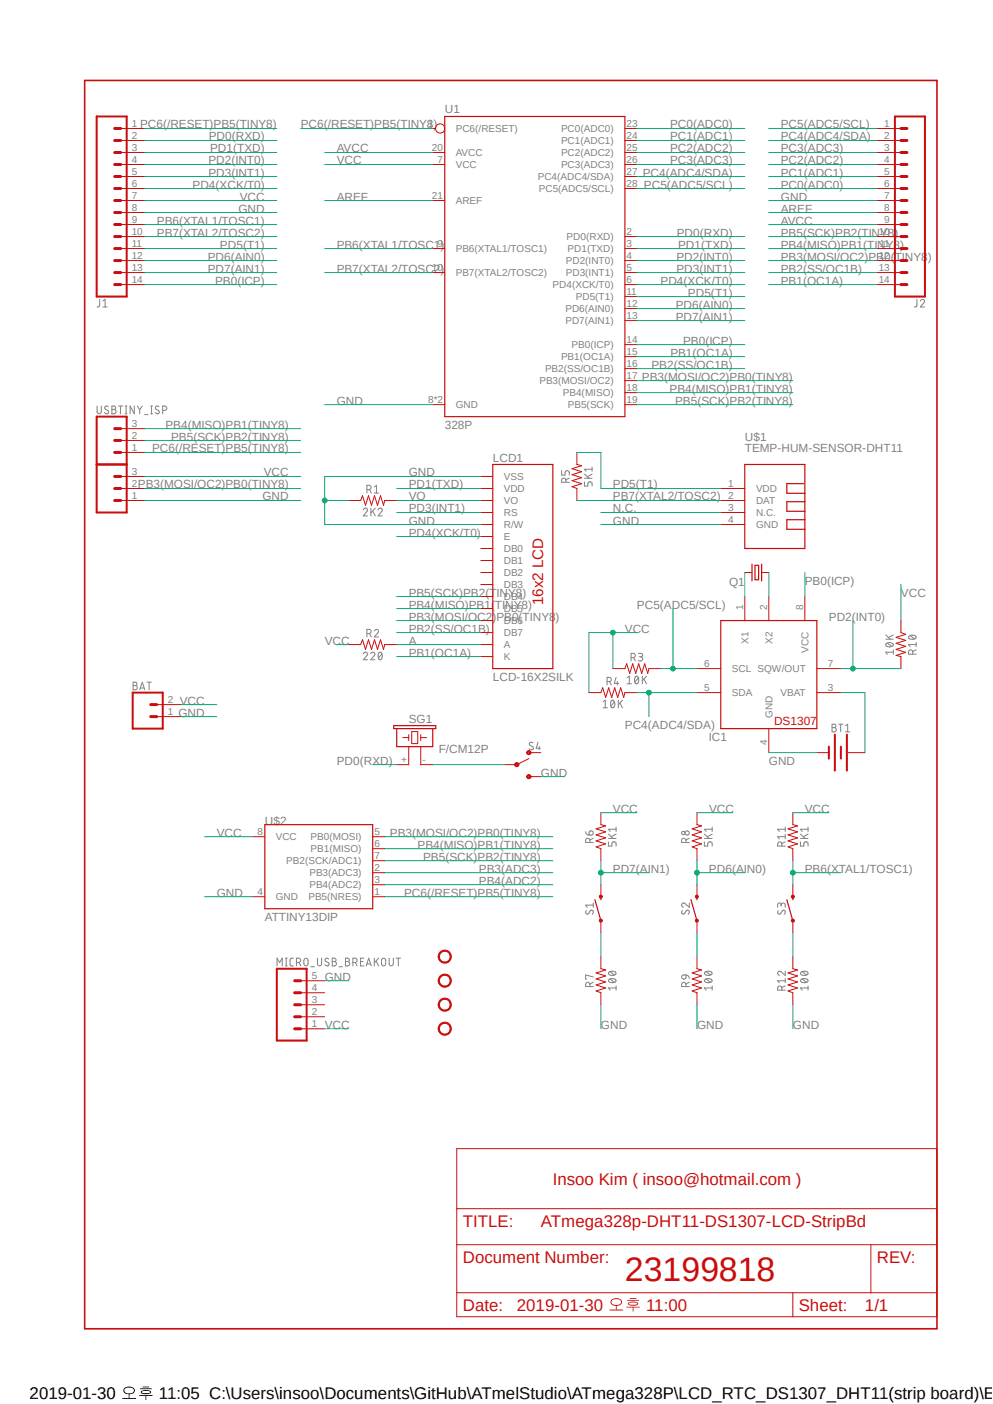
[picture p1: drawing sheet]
<svg xmlns="http://www.w3.org/2000/svg" width="210mm" height="297mm" viewBox="0 0 210 297" stroke-linecap="round" stroke-linejoin="round" font-family="sans-serif">
<path d="M26.2 293.7a.85 .85 0 0 0 .1 1 .85 .85 0 0 0 1 .2 .82 .82 0 0 0 1-.3 .82 .82 0 0 0-.1-1l-.9-.3-.6 .1zM26.4 293.8a1.44 1.44 0 0 1 1.9 .2 .86 .86 0 0 1-1.3 .8l-.6-.3-.1-.3zM25.9 295.8l.1 .2 2.7-.1v-.2h-1.3l-.1-.8-.1 .8zM29.6 293.7l.1 .2 2.4-.1zM30.2 293.3v.2l1.4-.1zM29.9 294.3l-.1 .2a1.64 1.64 0 0 0 2.2 0 1.65 1.65 0 0 0-2.1-.2zM30 294.4l.2-.1a1.9 1.9 0 0 1 1.5 .2l-.3 .2h-1l-.4-.1zM29.4 295.2l.1 .1h1.3v.9h.1v-.9l1.4-.1z" fill="#000"/>
<path d="M17.4 16.7l181.1 264.9M198.5 16.7l-181.1 264.9" fill="none" stroke="#fff" stroke-width=".21"/>
<g fill="none" stroke="#808080" stroke-width=".21">
<path d="M21.1 63.3v1.3a.43 .43 0 0 1-.6 .3M21.8 64.9h.9M21.8 63.7l.4-.4v1.6M193.9 63.3v1.3a.4 .4 0 0 1-.5 .3M194.6 63.7a.44 .44 0 0 1 .7-.4 .44 .44 0 0 1 .1 .8l-.8 .8h.9M20.5 85.9v1.2a.45 .45 0 0 0 .4 .4 .45 .45 0 0 0 .5-.2v-1.4M22.9 86.1l-.4-.2a.37 .37 0 0 0-.3 .3 .37 .37 0 0 0 .1 .4l.5 .3a.37 .37 0 0 1 .2 .4 .37 .37 0 0 1-.4 .2l-.5-.2M23.7 85.9h.4a.36 .36 0 0 1 .4 .4 .36 .36 0 0 1-.4 .3 .47 .47 0 0 1 .5 .5 .47 .47 0 0 1-.5 .4h-.4zM23.7 86.6h.4M25.1 85.9h.9M25.5 85.9v1.6M26.5 87.5h.3"/>
<path d="M26.5 85.9h.3M26.7 85.9v1.6M28.4 85.9v1.6l-.9-1.6v1.6M29 85.9l.5 .8M29.5 86.7v.8M30.1 85.9l-.6 .8M30.6 87.7h.7M31.9 87.5h.4M31.9 85.9h.4M32 85.9v1.6M33.6 86.1a.41 .41 0 0 0-.5-.2 .41 .41 0 0 0-.2 .5l.6 .5a.37 .37 0 0 1 .2 .4 .37 .37 0 0 1-.3 .2l-.6-.2M34.4 86.8h.4a.47 .47 0 0 0 .5-.4 .47 .47 0 0 0-.5-.5h-.4v1.6"/>
<path d="M118.8 99.6v.9h.7v-.7l.3-.2 .6 .2v.7M125.2 98.8v.9M125.2 99.3h-1.6l.4 .4M76.8 107.9a.44 .44 0 0 1 .7-.4 .44 .44 0 0 1 .1 .7l-.8 .9h.9M77.6 103.6h.5a.47 .47 0 0 0 .4-.5 .47 .47 0 0 0-.4-.4h-.5v1.6M78.1 103.6l.4 .7M78.4 107.5v1.6M78.8 108.1l.6 1M79.2 103l.4-.3v1.6M79.2 104.3h.9M79.4 107.5l-1 1M80 107.9a.44 .44 0 0 1 .6-.4 .44 .44 0 0 1 .1 .7l-.7 .9h.9"/>
<path d="M119.7 102v-.4a.46 .46 0 0 0-.4-.4 .46 .46 0 0 0-.5 .1v.7h1.6M120.4 101.1l-.7 .4M123.6 101.9v.9h.7l.1-.7 .3-.2a.4 .4 0 0 1 .5 .4v.5M123.6 101.2h1.6M123.6 100.3l1 .9M125.2 100.3l-1 .5M76.8 138.3a.44 .44 0 0 1 .7-.3 .44 .44 0 0 1 .1 .7l-.8 .9h.9M77.6 134h.5a.45 .45 0 0 0 .4-.3 .45 .45 0 0 0-.2-.5l-.7-.1v1.6M78.1 134l.4 .7M78.4 138.3a.44 .44 0 0 1 .6-.3 .44 .44 0 0 1 .2 .7l-.8 .9h.9M79.2 133.5a.45 .45 0 0 1 .6-.4 .45 .45 0 0 1 .1 .8l-.7 .8h.9M80.2 138h.2a.93 .93 0 0 1 0 1.6 .98 .98 0 0 1-.2-1.6z"/>
<path d="M80.8 138.3l-.7 .9M133.5 139.1h.4a.45 .45 0 0 0 .5-.4 .45 .45 0 0 0-.5-.5h-.4v1.6M134 139.1l.4 .7M135 138.2l.9 .2v.4l-.7 .1M135.5 138.9a.45 .45 0 0 1 .4 .4 .45 .45 0 0 1-.2 .5h-.7M187.3 135.2h1.6M187.3 134.3l1 .9M187.4 136.2l.1-.1a.96 .96 0 0 1 1.4 .3 .93 .93 0 0 1-1.6 0zM187.7 136l.9 .8M188.9 138h-1.6l.4 .4M188.9 137.5v.9M188.9 134.3l-.9 .5"/>
<path d="M192.2 134.6l.8-.2a.58 .58 0 0 1 .7 .6l-.7 .3a.58 .58 0 0 1-.8-.7zM192.5 134.5l.9 .7M193 138.4v-.5a.45 .45 0 0 0-.3-.4 .45 .45 0 0 0-.5 .2v.7h1.6M193.8 137.5l-.8 .3M193.8 136.4h-1.6l.3 .4M193.8 135.9v.9M28.2 144.3l.6 .1a.37 .37 0 0 1 .1 .4 .37 .37 0 0 1-.3 .2 .45 .45 0 0 1 .4 .5 .45 .45 0 0 1-.4 .4h-.4zM28.2 145h.4M29.5 145.9l.6-1.6 .5 1.6M29.7 145.5h.8M31.1 144.3h.9M31.5 144.3v1.6"/>
<path d="M112.7 157.1h-.2a.37 .37 0 0 0-.5 .1 .37 .37 0 0 0 .1 .5l.7 .4v.4a.6 .6 0 0 1-.9-.1M113.8 157l-.4 1.3h.9M114 157.9v.7M127.6 148.5l.4-.4v1.6M127.6 149.7h.9M128.4 144.2h.4a.45 .45 0 0 0 .5-.5 .45 .45 0 0 0-.5-.4h-.4v1.6M128.9 144.2l.4 .7M129.4 148.2l.2-.1a.93 .93 0 0 1 0 1.6 1.02 1.02 0 0 1-.2-1.5zM129.9 148.5l-.7 .9M130.3 143.3l-.4 1.3h1M130.6 144.2v.7M130.8 148.1v1.6"/>
<path d="M131.1 148.8l.6 .9M131.7 148.1l-.9 1M132.6 143.4l.5-.4v1.7M132.6 144.7h1M134.5 143.1l.2-.1a.98 .98 0 0 1 0 1.7 1.02 1.02 0 0 1-.2-1.6zM135 143.4l-.7 .9M135.8 143v1.7M136.2 143.7l.5 1M136.7 143l-.9 1M176 153.2h.6a.37 .37 0 0 1 .2 .4 .37 .37 0 0 1-.4 .3l.3 .1a.46 .46 0 0 1 .2 .5 .46 .46 0 0 1-.5 .3h-.4zM176 153.9h.4M177.4 153.2h.9"/>
<path d="M177.8 153.2v1.6M178.8 154.8h.9M178.8 153.5l.5-.3v1.6M123.9 175.9a.72 .72 0 0 0 .7 .8M124.8 178.2l-.1-.7a.43 .43 0 0 0-.5-.2 .43 .43 0 0 0-.3 .5v.4h1.6M124.8 175.8a.46 .46 0 0 1 .7 .3 .46 .46 0 0 1-.5 .6h-.4v-.6zM125.5 177.3l-.7 .4M128.7 178.1v.9h.7v-.5a.45 .45 0 0 1 .5-.4 .45 .45 0 0 1 .4 .4v.5M128.7 177.4h1.6M128.7 176.4l1 1M130.3 175v.9M130.3 176.4l-1 .6"/>
<path d="M130.3 175.4h-1.6l.3 .5M145.1 178.2v-.4a.47 .47 0 0 0-.5-.5 .47 .47 0 0 0-.5 .5v.4h1.7M145.8 177.3l-.7 .4M149 178.1v.9h.7v-.5a.47 .47 0 0 1 .5-.4 .47 .47 0 0 1 .4 .4v.5M149 177.4h1.6M149 176.4l1 1M150.6 175.4h-1.6l.4 .5M150.6 175v.9M150.6 176.4l-1 .6M165.4 179v-.4a.45 .45 0 0 0-.3-.5 .45 .45 0 0 0-.4 0l-.2 .9h1.6M166.1 175.4h-1.6l.3 .5M166.1 175v.9"/>
<path d="M166.1 176.5v1M166.1 178.1l-.7 .3M166.1 177h-1.6l.3 .5M169.3 178.1v.9h.7v-.5a.45 .45 0 0 1 .5-.4 .45 .45 0 0 1 .4 .4v.5M169.3 177.4h1.6M169.3 176.4l1 1M170.9 175.4h-1.6l.4 .5M170.9 175v.9M170.9 176.4l-1 .6M124 192.6l-.1 .2a.39 .39 0 0 0 .1 .5 .39 .39 0 0 0 .5-.1l.3-.5a.37 .37 0 0 1 .4-.2 .37 .37 0 0 1 .3 .4l-.2 .5M125.5 191.5h-1.6l.3 .4M125.5 191v.9"/>
<path d="M144.3 192.6l-.2 .4a.37 .37 0 0 0 .3 .4 .37 .37 0 0 0 .4-.2l.3-.5a.37 .37 0 0 1 .4-.2 .37 .37 0 0 1 .3 .4l-.3 .5M145.8 191v.9l-.9-.8a.45 .45 0 0 0-.7 .2 .45 .45 0 0 0 .3 .6M164.6 192.6l-.1 .6a.38 .38 0 0 0 .6 0l.3-.5a.34 .34 0 0 1 .4-.2 .34 .34 0 0 1 .3 .4l-.2 .5M165.2 191.5a.45 .45 0 0 1 .3-.5 .45 .45 0 0 1 .5 .3l.1 .6M165.2 191.7l-.1-.5a.37 .37 0 0 0-.4-.2 .37 .37 0 0 0-.2 .4v.5M58.6 204.3v-1.6l.5 .9 .6-.9v1.6M60.4 204.3h.3M60.4 202.7h.3M60.5 202.7v1.6M62.1 202.7l-.6 .1-.2 .3 .1 1.1 .7 .1M62.7 203.6h.5a.47 .47 0 0 0 .4-.4 .47 .47 0 0 0-.4-.5h-.5v1.6M63.2 203.6l.4 .7"/>
<path d="M64.5 202.8a.44 .44 0 0 1 .7 .4v.7a.44 .44 0 0 1-.7 .4l-.2-.4v-.7zM65.7 204.5h.8M67.1 202.7v1.2a.45 .45 0 0 0 .4 .4 .45 .45 0 0 0 .5-.2v-1.4M69.5 202.9l-.2-.2a.37 .37 0 0 0-.5 .2 .37 .37 0 0 0 .1 .5l.5 .3a.37 .37 0 0 1 .2 .4 .37 .37 0 0 1-.4 .2l-.5-.2M70.3 202.7h.4a.36 .36 0 0 1 .4 .4 .36 .36 0 0 1-.4 .3 .47 .47 0 0 1 .5 .5 .47 .47 0 0 1-.5 .4h-.4zM70.3 203.4h.4M71.7 204.5h.7M73.1 202.7h.4a.38 .38 0 0 1 .4 .5l-.4 .2a.47 .47 0 0 1 .5 .5 .47 .47 0 0 1-.5 .4h-.4zM73.1 203.4h.4M74.6 203.6h.5a.47 .47 0 0 0 .4-.4 .47 .47 0 0 0-.4-.5h-.5v1.6M75.2 203.6l.3 .7M76.2 203.4h.6"/>
<path d="M77 202.7h-.8v1.6h.8M77.5 204.3l.5-1.6 .5 1.6M77.6 203.9h.8M79.2 202.7v1.6M79.5 203.3l.6 1M80.1 202.7l-.9 1M80.7 202.9l.2-.1a.44 .44 0 0 1 .7 .4v.7a.45 .45 0 0 1-.4 .4 .45 .45 0 0 1-.5-.2zM82.3 202.7v1.2a.45 .45 0 0 0 .3 .4 .45 .45 0 0 0 .5-.2l.1-1.4M83.8 202.7h.9M84.2 202.7v1.6M124.8 208.7v-.5a.45 .45 0 0 0-.4-.4 .45 .45 0 0 0-.5 .2v.7h1.6M125.5 206.7l-1.6-.5v.9h.1"/>
<path d="M125.5 207.8l-.7 .4M128.7 207.3l.8-.3a.65 .65 0 0 1 .8 .5 .98 .98 0 0 1-1.6 0zM128.7 205.7l.8-.3a.65 .65 0 0 1 .8 .5 .98 .98 0 0 1-1.6 0zM129 207.1l.9 .7M129 205.5l.9 .7M130.3 208.6v.9M130.3 209h-1.6l.3 .5M144.2 206.5l.2-.2 .7-.1v.6a.46 .46 0 0 1-.6 .3 .46 .46 0 0 1-.3-.6zM145.1 208.7v-.5a.47 .47 0 0 0-.5-.4 .47 .47 0 0 0-.5 .4v.5h1.7M145.1 206.2a.72 .72 0 0 1 .7 .8M145.8 207.8l-.7 .4M149.1 207.3l.7-.3a.74 .74 0 0 1 .8 .5 1.02 1.02 0 0 1-1.6 0z"/>
<path d="M149.1 205.7l.7-.3a.74 .74 0 0 1 .8 .5 1.02 1.02 0 0 1-1.6 0zM149.4 207.1l.8 .7M149.4 205.5l.8 .7M150.6 209h-1.6l.4 .5M150.6 208.6v.9M165.4 209.5l-.1-.7a.46 .46 0 0 0-.5-.2 .46 .46 0 0 0-.3 .4v.5h1.6M166.1 205.4v.9l-.9-.7a.44 .44 0 0 0-.7 .1 .44 .44 0 0 0 .3 .6M166.1 207v.9M166.1 208.6l-.7 .3M166.1 207.5h-1.6l.3 .4M169.4 207.3l.7-.3a.58 .58 0 0 1 .8 .6l-.8 .3a.67 .67 0 0 1-.8-.4zM169.4 205.7l.7-.3a.58 .58 0 0 1 .8 .7l-.8 .2a.67 .67 0 0 1-.8-.4z"/>
<path d="M169.7 207.1l.9 .7M169.7 205.5l.9 .7M170.9 209h-1.6l.4 .5M170.9 208.6v.9"/>
<circle cx="144.5" cy="176.2" r=".37"/>
<circle cx="145.3" cy="176.2" r=".45"/>
</g>
<path d="M94.1 24.6h38.1v63.5h-38.1zM104.2 98.3h12.7v43.1h-12.7zM157.5 98.3h12.7v17.7h-12.7zM159 119.3v3.6M159.7 119.6h.7v3h-.7zM161.1 119.3v3.6M170 102.3h-3.6v2.1h3.8M170.2 106.1h-3.8v2.1h3.8M170.2 109.9h-3.8v2.1h3.8M152.4 131.3h20.4v22.8h-20.4zM125.8 190.3l1.3 4.5M127.1 189.7v.6" fill="none" stroke="#c90d0c" stroke-width=".25"/>
<g fill="none" stroke="#c90d0c" stroke-width=".21">
<path d="M25.5 34.8h5.1M25.5 32.3h5.1M25.5 39.9h5.1M25.5 37.3h5.1M25.5 29.7h5.1M25.5 27.2h5.1M91.5 34.8h2.6M91.5 32.3h2.6M91.5 27.2h.6M132.2 34.8h2.5M132.2 32.3h2.5M132.2 39.9h2.5"/>
<path d="M132.2 37.3h2.5M132.2 29.7h2.5M132.2 27.2h2.5M185.5 34.8h5M185.5 32.3h5M185.5 39.9h5M185.5 37.3h5M185.5 29.7h5M185.5 27.2h5M25.5 57.7h5.1M25.5 52.6h5.1M25.5 42.4h5.1"/>
<path d="M25.5 55.1h5.1M25.5 50h5.1M25.5 45h5.1M25.5 47.5h5.1M91.5 57.7h2.6M91.5 52.6h2.6M91.5 42.4h2.6M132.2 57.7h2.5M132.2 52.6h2.5M132.2 55.1h2.5M132.2 50h2.5M185.5 57.7h5"/>
<path d="M185.5 52.6h5M185.5 42.4h5M185.5 55.1h5M185.5 50h5M185.5 45h5M185.5 47.5h5M25.5 60.2h5.1M132.2 78h2.5M132.2 75.4h2.5M132.2 72.9h2.5M132.2 67.8h2.5M132.2 65.3h2.5"/>
<path d="M132.2 62.7h2.5M132.2 60.2h2.5M185.5 60.2h5M91.5 85.6h2.6M122 95.7v2.6l1 .2-2 .6 2 .7-2 .6 2 .6-2 .7 2 .6-2 .7 1 .3v2.6M132.2 85.6h2.5M132.2 83.1h2.5M132.2 80.5h2.5M73.7 105.9h2.6l.4-1 .6 2 .6-2 .7 2 .6-2 .6 2 .7-2 .6 2 .3-1h2.5M101.7 116h2.5M101.7 118.6h2.5M101.7 113.5h2.5"/>
<path d="M101.7 111h2.5M101.7 108.4h2.5M101.7 103.3h2.5M101.7 105.9h2.5M101.7 100.8h2.5M152.4 111h5.1M152.4 108.4h5.1M152.4 103.3h5.1M152.4 105.9h5.1M73.7 136.4h2.6l.4-1.1 .6 2.1 .6-2.1 .7 2.1 .6-2.1 .6 2.1 .7-2.1 .6 2.1 .3-1h2.5M101.7 136.4h2.5M101.7 121.1h2.5"/>
<path d="M101.7 123.7h2.5M101.7 126.2h2.5M101.7 128.7h2.5M101.7 131.3h2.5M101.7 133.8h2.5M101.7 138.9h2.5M157.5 121.1h1.5M157.5 126.2v5.1M161.1 121.1h1.5M162.6 126.2v5.1M170.2 126.2v5.1M124.5 146.5h2.6l.4-1 .6 2 .6-2 .7 2 .6-2 .6 2 .7-2 .6 2 .3-1h2.5"/>
<path d="M129.6 141.4h2.6l.3-1 .7 2.1 .6-2.1 .7 2.1 .6-2.1 .6 2.1 .7-2.1 .6 2.1 .2-1.1h2.6M147.4 141.4h5M147.4 146.5h5M162.6 154.1v5.1M172.8 141.4h5M172.8 146.5h5M172.8 159.2h2.5M179.4 159.2h3.5"/>
<circle cx="93.1" cy="27.2" r=".98"/>
</g>
<path d="M20.4 24.6h6.4v38.1h-6.4zM189.3 24.6h6.3v38.1h-6.3zM175.3 157.9v2.6M176.6 155.4v7.6M177.8 157.9v2.6M179.1 155.4v7.6" fill="none" stroke="#c90d0c" stroke-width=".42"/>
<g fill="none" stroke="#c90d0c" stroke-width=".64">
<path d="M24.3 32.3h1.2M24.3 29.7h1.2M24.3 27.2h1.2M24.3 37.3h1.2M24.3 34.8h1.2M24.3 39.9h1.2M190.5 32.3h1.3M190.5 29.7h1.3M190.5 27.2h1.3M190.5 37.3h1.3M190.5 34.8h1.3M190.5 39.9h1.3"/>
<path d="M24.3 42.4h1.2M24.3 45h1.2M24.3 47.5h1.2M24.3 50h1.2M24.3 52.6h1.2M24.3 55.1h1.2M24.3 57.7h1.2M190.5 42.4h1.3M190.5 45h1.3M190.5 47.5h1.3M190.5 50h1.3M190.5 52.6h1.3"/>
<path d="M190.5 55.1h1.3M190.5 57.7h1.3M24.3 60.2h1.2M190.5 60.2h1.3"/>
</g>
<path d="M126.8 194.5h.5l.1 .3-.1 .2h-.5z" fill-rule="evenodd" fill="#c90d0c"/>
<path d="M126.8 194.5h.5l.1 .3-.1 .2h-.5z" fill="none" stroke="#c90d0c" stroke-width=".21"/>
<path d="M126.8 189.4h.5l.1 .3-.1 .2-.2 .1-.3-.1z" fill-rule="evenodd" fill="#c90d0c"/>
<path d="M127.1 171.9v2.6l1 .2-2 .6 2 .7-2 .6 2 .6-2 .7 2 .6-2 .7 1 .3v2.6M126.8 189.4h.5l.1 .3-.1 .2-.2 .1-.3-.1zM127.1 187.2v2.5M127.1 194.8v2.5M127.1 202.4v2.5l1 .3-2 .6 2 .7-2 .6 2 .6-2 .7 2 .6-2 .6 1 .4v2.6" fill="none" stroke="#c90d0c" stroke-width=".21"/>
<path d="M146.1 190.3l1.3 4.5M147.4 189.7v.6" fill="none" stroke="#c90d0c" stroke-width=".25"/>
<path d="M147.2 194.5h.4v.5h-.4z" fill-rule="evenodd" fill="#c90d0c"/>
<path d="M147.2 194.5h.4v.5h-.4z" fill="none" stroke="#c90d0c" stroke-width=".21"/>
<path d="M147.2 189.4h.4v.5l-.2 .1-.2-.1z" fill-rule="evenodd" fill="#c90d0c"/>
<g fill="none" stroke="#c90d0c" stroke-width=".21">
<path d="M25.5 95.7h5.1M25.5 93.2h5.1M25.5 90.7h5.1M85.2 156h1.2M86.4 155.4v1.3M86.4 157.9v3.9h-2.5M87.1 154.8h1.2v2.5h-1.2zM89 156h1.3M89 155.4v1.3M89 157.9v3.9h2.5M53.5 177h2.5M78.8 177h2.6"/>
<path d="M78.8 179.5h2.6M147.4 171.9v2.6l1 .2-2 .6 2 .7-2 .6 2 .6-2 .7 2 .6-2 .7 1 .3v2.6M53.5 189.7h2.5M78.8 189.7h2.6M78.8 182.1h2.6M78.8 184.6h2.6M78.8 187.2h2.6M147.2 189.4h.4v.5l-.2 .1-.2-.1zM147.4 187.2v2.5M147.4 194.8v2.5M63.6 217.6h5.1M63.6 215.1h5.1"/>
<path d="M63.6 212.6h5.1M63.6 210h5.1M63.6 207.5h5.1M147.4 202.4v2.5l1 .3-2 .6 2 .7-2 .6 2 .6-2 .7 2 .6-2 .6 1 .4v2.6M96.6 243h101.6v35.6h-101.6zM96.6 255.7h101.6M96.6 263.3h101.6M96.6 273.5h101.6M167.7 273.5v5.1M184.2 263.3v10.2"/>
</g>
<path d="M20.4 88.1h6.4v10.2h-6.4zM58.5 204.9h6.4v15.2h-6.4z" fill="none" stroke="#c90d0c" stroke-width=".42"/>
<path d="M24.3 90.7h1.2M24.3 93.2h1.2M24.3 95.7h1.2M62.3 212.6h1.3M62.3 215.1h1.3M62.3 217.6h1.3M62.3 207.5h1.3M62.3 210h1.3" fill="none" stroke="#c90d0c" stroke-width=".64"/>
<path d="M83.3 153.5h8.9v.6h-8.9zM83.9 154.1v3.8h7.6v-3.8M56 174.5h22.8v17.7h-22.8z" fill="none" stroke="#c90d0c" stroke-width=".25"/>
<path d="M17.9 17h180.3v264.1h-180.3z" fill="none" stroke="#c90d0c" stroke-width=".34"/>
<path d="M129.4 274.9a.77 .77 0 0 0-.2 .9 .77 .77 0 0 0 .8 .4 1 1 0 0 0 1.1-.1 1 1 0 0 0 .3-1.1l-.4-.3-.7-.1zM129.4 275.1a1.44 1.44 0 0 1 1.9 .2 .86 .86 0 0 1-1.3 .7l-.6-.2-.1-.3zM128.9 277.1v.1h2.9l-.1-.2h-1.3l-.1-.8v.8zM132.7 275v.2l2.5-.1zM133.2 274.6l.1 .2 1.3-.1zM132.9 275.6l-.1 .2a1.64 1.64 0 0 0 2.2 0 1.6 1.6 0 0 0-2.1-.2zM133.1 275.7l.1-.1a1.9 1.9 0 0 1 1.6 .2l-.4 .2h-1l-.3-.1zM132.5 276.5v.1h1.3v.9h.2v-.9l1.3-.1z" fill="#c90d0c"/>
<path d="M111.8 159.2h.7M111.8 160.5l-2.5 1.3M111.8 164.3h.7" fill="none" stroke="#c90d0c" stroke-width=".21"/>
<path d="M111.5 159l.5-.2 .2 .2v.5l-.5 .1-.3-.4h.2l.2-.2h.3v.4l-.3 .1-.2-.3h-.2z" fill-rule="evenodd" fill="#c90d0c"/>
<path d="M111.5 159l.5-.2 .2 .2v.5l-.5 .1-.3-.4h.2l.2-.2h.3v.4l-.3 .1-.2-.3h-.2z" fill="none" stroke="#c90d0c" stroke-width=".21"/>
<path d="M111.5 164l.5-.1 .2 .1v.5l-.5 .2-.3-.4h.2l.2-.3 .3 .1v.3l-.3 .1-.2-.2h-.2z" fill-rule="evenodd" fill="#c90d0c"/>
<path d="M111.5 164l.5-.1 .2 .1v.5l-.5 .2-.3-.4h.2l.2-.3 .3 .1v.3l-.3 .1-.2-.2h-.2z" fill="none" stroke="#c90d0c" stroke-width=".21"/>
<path d="M108.9 161.5l.5-.2 .3 .2v.5l-.5 .2-.4-.4h.3l.1-.3 .3 .1v.3l-.3 .1-.1-.2h-.3z" fill-rule="evenodd" fill="#c90d0c"/>
<path d="M25.5 105.9h5.1M25.5 103.3h5.1M25.5 100.8h5.1M190.5 131.3v2.5l1.1 .4-2.1 .6 2.1 .7-2.1 .6 2.1 .6-2.1 .7 2.1 .6-2.1 .6 1 .3v2.5M33.1 151.6h5.1M33.1 149.1h5.1M111.8 159.2h2.6M106.8 161.8h2.5M108.9 161.5l.5-.2 .3 .2v.5l-.5 .2-.4-.4h.3l.1-.3 .3 .1v.3l-.3 .1-.1-.2h-.3zM111.8 164.3h2.6" fill="none" stroke="#c90d0c" stroke-width=".21"/>
<path d="M20.4 98.3h6.4v10.1h-6.4zM28.1 146.5h6.3v7.6h-6.3z" fill="none" stroke="#c90d0c" stroke-width=".42"/>
<path d="M24.3 100.8h1.2M24.3 103.3h1.2M24.3 105.9h1.2M31.9 149.1h1.2M31.9 151.6h1.2" fill="none" stroke="#c90d0c" stroke-width=".64"/>
<path d="M166.4 190.3l1.3 4.5M167.7 189.7v.6" fill="none" stroke="#c90d0c" stroke-width=".25"/>
<path d="M167.5 194.5h.4v.5h-.4l-.2-.2z" fill-rule="evenodd" fill="#c90d0c"/>
<path d="M167.5 194.5h.4v.5h-.4l-.2-.2z" fill="none" stroke="#c90d0c" stroke-width=".21"/>
<path d="M167.5 189.4h.4v.5l-.2 .1-.2-.1-.2-.2z" fill-rule="evenodd" fill="#c90d0c"/>
<path d="M167.7 171.9v2.6l1 .2-2 .6 2 .7-2 .6 2 .6-2 .7 2 .6-2 .7 1 .3v2.6M167.5 189.4h.4v.5l-.2 .1-.2-.1-.2-.2zM167.7 187.2v2.5M167.7 194.8v2.5M167.7 202.4v2.5l1 .3-2 .6 2 .7-2 .6 2 .6-2 .7 2 .6-2 .6 1 .4v2.6" fill="none" stroke="#c90d0c" stroke-width=".21"/>
<path d="M93 201.5a1.4 1.4 0 0 1 2.2 .1 1.4 1.4 0 0 1-.7 2.1 1.4 1.4 0 0 1-1.8-1.3h.2a1.13 1.13 0 0 1 1.6-1.1 1.13 1.13 0 0 1 .4 1.8 1.13 1.13 0 0 1-1.9-.3l-.1-.4h-.2z" fill-rule="evenodd" fill="#c90d0c"/>
<path d="M93 201.5a1.4 1.4 0 0 1 2.2 .1 1.4 1.4 0 0 1-.7 2.1 1.4 1.4 0 0 1-1.8-1.3h.2a1.13 1.13 0 0 1 1.6-1.1 1.13 1.13 0 0 1 .4 1.8 1.13 1.13 0 0 1-1.9-.3l-.1-.4h-.2z" fill="none" stroke="#c90d0c" stroke-width=".21"/>
<path d="M93 206.5a1.4 1.4 0 0 1 2.2 .2 1.4 1.4 0 0 1-.7 2.1 1.4 1.4 0 0 1-1.8-1.3h.2a1.13 1.13 0 0 1 1.6-1.1 1.13 1.13 0 0 1 .4 1.8 1.13 1.13 0 0 1-1.9-.3l-.1-.4h-.2z" fill-rule="evenodd" fill="#c90d0c"/>
<path d="M93 206.5a1.4 1.4 0 0 1 2.2 .2 1.4 1.4 0 0 1-.7 2.1 1.4 1.4 0 0 1-1.8-1.3h.2a1.13 1.13 0 0 1 1.6-1.1 1.13 1.13 0 0 1 .4 1.8 1.13 1.13 0 0 1-1.9-.3l-.1-.4h-.2z" fill="none" stroke="#c90d0c" stroke-width=".21"/>
<path d="M93 211.6a1.4 1.4 0 0 1 2.2 .2 1.4 1.4 0 0 1-.7 2.1 1.4 1.4 0 0 1-1.8-1.3h.2a1.13 1.13 0 0 1 1.6-1.2 1.13 1.13 0 0 1 .4 1.9 1.13 1.13 0 0 1-1.9-.4l-.1-.3h-.2z" fill-rule="evenodd" fill="#c90d0c"/>
<path d="M93 211.6a1.4 1.4 0 0 1 2.2 .2 1.4 1.4 0 0 1-.7 2.1 1.4 1.4 0 0 1-1.8-1.3h.2a1.13 1.13 0 0 1 1.6-1.2 1.13 1.13 0 0 1 .4 1.9 1.13 1.13 0 0 1-1.9-.4l-.1-.3h-.2z" fill="none" stroke="#c90d0c" stroke-width=".21"/>
<path d="M93 216.7a1.4 1.4 0 0 1 2.2 .2 1.4 1.4 0 0 1-.7 2.1 1.4 1.4 0 0 1-1.8-1.4h.2a1.13 1.13 0 0 1 1.6-1.1 1.13 1.13 0 0 1 .4 1.9 1.13 1.13 0 0 1-1.9-.4l-.1-.4h-.2z" fill-rule="evenodd" fill="#c90d0c"/>
<path d="M93 216.7a1.4 1.4 0 0 1 2.2 .2 1.4 1.4 0 0 1-.7 2.1 1.4 1.4 0 0 1-1.8-1.4h.2a1.13 1.13 0 0 1 1.6-1.1 1.13 1.13 0 0 1 .4 1.9 1.13 1.13 0 0 1-1.9-.4l-.1-.4h-.2z" fill="none" stroke="#c90d0c" stroke-width=".21"/>
<path d="M30.6 50h27.9M30.6 47.5h27.9M68.7 57.7h22.8M68.7 52.6h22.8M162.6 50h22.9M30.6 93.2h33M134.7 85.6h33M122 105.9h30.4M83.9 126.2h17.8M81.4 182.1h35.5M167.7 182.1v5.1M167.7 184.6h10.1" fill="none" stroke="#0dab76" stroke-width=".21"/>
<circle cx="167.7" cy="184.6" r=".51" fill="#0dab76"/>
<g fill="none" stroke="#0dab76" stroke-width=".21">
<path d="M68.7 85.6h22.8M68.7 105.9h5M68.7 100.8v10.2h33"/>
<circle cx="167.7" cy="184.6" r=".51"/>
</g>
<circle cx="68.7" cy="105.9" r=".51" fill="#0dab76"/>
<g fill="none" stroke="#0dab76" stroke-width=".21">
<path d="M68.7 34.8h22.8M30.6 45h27.9M30.6 42.4h27.9M162.6 42.4h22.9M30.6 105.9h33M68.7 100.8h33M127.1 111h25.3M71.2 136.4h2.5M129.6 133.8v7.6M134.7 133.8h-10.2v12.7M38.2 151.6h7.6M162.6 159.2h10.2"/>
<path d="M114.4 164.3h5.1M43.3 189.7h10.2M68.7 207.5h5M127.1 212.6v5M147.4 212.6v5M167.7 212.6v5"/>
<circle cx="68.7" cy="105.9" r=".51"/>
</g>
<circle cx="129.6" cy="133.8" r=".51" fill="#0dab76"/>
<g fill="none" stroke="#0dab76" stroke-width=".21">
<path d="M68.7 32.3h22.8M30.6 57.7h27.9M68.7 42.4h22.8M162.6 45h22.9M162.6 47.5h22.9M162.6 52.6h22.9M162.6 55.1h22.9M162.6 57.7h22.9M30.6 60.2h27.9M134.7 78h22.8M134.7 75.4h22.8M134.7 72.9h22.8"/>
<path d="M134.7 67.8h22.8M162.6 60.2h22.9M30.6 90.7h33M134.7 83.1h33M134.7 80.5h33M30.6 100.8h33M30.6 103.3h33M83.9 128.7h17.8M83.9 131.3h17.8M83.9 133.8h17.8M83.9 138.9h17.8M170.2 121.1v5.1"/>
<path d="M190.5 123.7v7.6M38.2 149.1h7.6M43.3 177h10.2M81.4 177h35.5M81.4 179.5h35.5M127.1 171.9h7.6M147.4 171.9h7.6M167.7 171.9h7.6M127.1 182.1v5.1M127.1 184.6h10.1M68.7 217.6h5"/>
<circle cx="129.6" cy="133.8" r=".51"/>
</g>
<circle cx="127.1" cy="184.6" r=".51" fill="#0dab76"/>
<g fill="none" stroke="#0dab76" stroke-width=".21">
<path d="M30.6 55.1h27.9M134.7 65.3h22.8M147.4 182.1v5.1M147.4 184.6h10.1"/>
<circle cx="127.1" cy="184.6" r=".51"/>
</g>
<circle cx="147.4" cy="184.6" r=".51" fill="#0dab76"/>
<g fill="none" stroke="#0dab76" stroke-width=".21">
<path d="M30.6 39.9h27.9M30.6 37.3h27.9M30.6 34.8h27.9M30.6 52.6h27.9M134.7 57.7h22.8M134.7 55.1h22.8M134.7 62.7h22.8M134.7 60.2h22.8M122 95.7h5.1v7.6h25.3M83.9 113.5h17.8M83.9 108.4h17.8M180.4 131.3v10.1"/>
<path d="M177.8 141.4h12.7"/>
<circle cx="147.4" cy="184.6" r=".51"/>
</g>
<circle cx="180.4" cy="141.4" r=".51" fill="#0dab76"/>
<g fill="none" stroke="#0dab76" stroke-width=".21">
<path d="M30.6 32.3h27.9M30.6 29.7h27.9M134.7 39.9h22.8M162.6 27.2h22.9M134.7 52.6h22.8M134.7 50h22.8M83.9 103.3h17.8M142.3 128.7v12.7M139.8 141.4h7.6M78.8 161.8h5.1"/>
<circle cx="180.4" cy="141.4" r=".51"/>
</g>
<circle cx="142.3" cy="141.4" r=".51" fill="#0dab76"/>
<g fill="none" stroke="#0dab76" stroke-width=".21">
<path d="M134.7 37.3h22.8M162.6 29.7h22.9M134.7 146.5h12.7M137.2 146.5v5.1"/>
<circle cx="142.3" cy="141.4" r=".51"/>
</g>
<circle cx="137.2" cy="146.5" r=".51" fill="#0dab76"/>
<g fill="none" stroke="#0dab76" stroke-width=".21">
<path d="M30.6 27.2h27.9M63.6 27.2h27.9M134.7 34.8h22.8M134.7 32.3h22.8M134.7 29.7h22.8M134.7 27.2h22.8M162.6 34.8h22.9M162.6 32.3h22.9M162.6 37.3h22.9M162.6 39.9h22.9M30.6 95.7h33M83.9 105.9h17.8"/>
<path d="M127.1 108.4h25.3M83.9 136.4h17.8M157.5 121.1v5.1M162.6 121.1v5.1M177.8 146.5h5.1v12.7M91.5 161.8h15.3M81.4 189.7h35.5M81.4 184.6h35.5M81.4 187.2h35.5M127.1 197.3v5.1M147.4 197.3v5.1M167.7 197.3v5.1"/>
<circle cx="137.2" cy="146.5" r=".51"/>
</g>
<text font-size="7.2" fill="#c90d0c" x="132.2" y="270.9">23199818</text>
<g font-size="3.6" fill="#c90d0c">
<text x="116.9" y="250.6">Insoo Kim ( insoo@hotmail.com )</text>
<text x="97.9" y="259.5">TITLE:</text>
<text x="114.4" y="259.5">ATmega328p-DHT11-DS1307-LCD-StripBd</text>
<text x="97.9" y="267.1">Document Number:</text>
<text x="185.5" y="267.1">REV:</text>
<text x="97.9" y="277.3">Date:</text>
<text x="109.3" y="277.3">2019-01-30</text>
<text x="136.6" y="277.3">11:00</text>
<text x="169" y="277.3">Sheet:</text>
<text x="182.9" y="277.3">1/1</text>
</g>
<g font-size="3.6">
<text x="6.3" y="296">2019-01-30</text>
<text x="33.6" y="296">11:05 C:\Users\insoo\Documents\GitHub\ATmelStudio\ATmega328P\LCD_RTC_DS1307_DHT11(strip board)\EA</text>
</g>
<text font-size="3.2" fill="#c90d0c" x="114.9" y="128" transform="rotate(-90 114.9 128)">16x2 LCD</text>
<g font-size="2.5" fill="#808080">
<text x="94.1" y="23.9">U1</text>
<text x="29.6" y="27.2">PC6(/RESET)PB5(TINY8)</text>
<text x="44.2" y="29.7">PD0(RXD)</text>
<text x="63.6" y="27.2">PC6(/RESET)PB5(TINY8)</text>
<text x="141.7" y="29.7">PC1(ADC1)</text>
<text x="141.7" y="27.2">PC0(ADC0)</text>
<text x="165.1" y="27.2">PC5(ADC5/SCL)</text>
<text x="165.1" y="29.7">PC4(ADC4/SDA)</text>
<text x="44.1" y="34.8">PD2(INT0)</text>
<text x="44.5" y="32.3">PD1(TXD)</text>
<text x="71.2" y="34.8">VCC</text>
<text x="71.2" y="32.3">AVCC</text>
<text x="141.7" y="34.8">PC3(ADC3)</text>
<text x="141.7" y="32.3">PC2(ADC2)</text>
<text x="165.1" y="32.3">PC3(ADC3)</text>
<text x="165.1" y="34.8">PC2(ADC2)</text>
<text x="40.7" y="39.9">PD4(XCK/T0)</text>
<text x="44.1" y="37.3">PD3(INT1)</text>
<text x="135.9" y="37.3">PC4(ADC4/SDA)</text>
<text x="136.2" y="39.9">PC5(ADC5/SCL)</text>
<text x="165.1" y="37.3">PC1(ADC1)</text>
<text x="165.1" y="39.9">PC0(ADC0)</text>
<text x="33.2" y="47.5">PB6(XTAL1/TOSC1)</text>
<text x="50.4" y="45">GND</text>
<text x="50.7" y="42.4">VCC</text>
<text x="71.2" y="42.4">AREF</text>
<text x="165.1" y="42.4">GND</text>
<text x="165.1" y="45">AREF</text>
<text x="165.1" y="47.5">AVCC</text>
<text x="33.2" y="50">PB7(XTAL2/TOSC2)</text>
<text x="46.5" y="52.6">PD5(T1)</text>
<text x="71.2" y="52.6">PB6(XTAL1/TOSC1)</text>
<text x="143.1" y="50">PD0(RXD)</text>
<text x="143.4" y="52.6">PD1(TXD)</text>
<text x="165.1" y="50">PB5(SCK)PB2(TINY8)</text>
<text x="165.1" y="52.6">PB4(MISO)PB1(TINY8)</text>
<text x="43.9" y="57.7">PD7(AIN1)</text>
<text x="43.9" y="55.1">PD6(AIN0)</text>
<text x="71.2" y="57.7">PB7(XTAL2/TOSC2)</text>
<text x="143" y="57.7">PD3(INT1)</text>
<text x="143" y="55.1">PD2(INT0)</text>
<text x="165.1" y="55.1">PB3(MOSI/OC2)PB0(TINY8)</text>
<text x="165.1" y="57.7">PB2(SS/OC1B)</text>
<text x="45.5" y="60.2">PB0(ICP)</text>
<text x="139.7" y="60.2">PD4(XCK/T0)</text>
<text x="142.9" y="65.3">PD6(AIN0)</text>
<text x="145.5" y="62.7">PD5(T1)</text>
<text x="165.1" y="60.2">PB1(OC1A)</text>
<text x="142.9" y="67.8">PD7(AIN1)</text>
<text x="137.8" y="78">PB2(SS/OC1B)</text>
<text x="141.8" y="75.4">PB1(OC1A)</text>
<text x="144.5" y="72.9">PB0(ICP)</text>
<text x="135.8" y="80.5">PB3(MOSI/OC2)PB0(TINY8)</text>
<text x="141.6" y="83.1">PB4(MISO)PB1(TINY8)</text>
<text x="71.2" y="85.6">GND</text>
<text x="142.8" y="85.6">PB5(SCK)PB2(TINY8)</text>
<text x="32.2" y="95.7">PC6(/RESET)PB5(TINY8)</text>
<text x="35" y="90.7">PB4(MISO)PB1(TINY8)</text>
<text x="36.2" y="93.2">PB5(SCK)PB2(TINY8)</text>
<text x="94.1" y="90.7">328P</text>
<text x="157.5" y="93.2">U$1</text>
<text x="157.5" y="95.7">TEMP-HUM-SENSOR-DHT11</text>
<text x="55.8" y="100.8">VCC</text>
<text x="86.4" y="100.8">GND</text>
<text x="104.2" y="97.7">LCD1</text>
<text x="29.2" y="103.3">PB3(MOSI/OC2)PB0(TINY8)</text>
<text x="55.5" y="105.9">GND</text>
<text x="86.4" y="103.3">PD1(TXD)</text>
<text x="86.4" y="105.9">VO</text>
<text x="129.6" y="105.9">PB7(XTAL2/TOSC2)</text>
<text x="129.6" y="103.3">PD5(T1)</text>
<text x="86.4" y="111">GND</text>
<text x="86.4" y="113.5">PD4(XCK/T0)</text>
<text x="86.4" y="108.4">PD3(INT1)</text>
<text x="129.6" y="111">GND</text>
<text x="129.6" y="108.4">N.C.</text>
<text x="154.2" y="123.9">Q1</text>
<text x="170.2" y="123.7">PB0(ICP)</text>
<text x="86.4" y="126.2">PB5(SCK)PB2(TINY8)</text>
<text x="86.4" y="128.7">PB4(MISO)PB1(TINY8)</text>
<text x="86.4" y="131.3">PB3(MOSI/OC2)PB0(TINY8)</text>
<text x="134.7" y="128.7">PC5(ADC5/SCL)</text>
<text x="175.3" y="131.3">PD2(INT0)</text>
<text x="190.5" y="126.2">VCC</text>
<text x="68.7" y="136.4">VCC</text>
<text x="86.4" y="133.8">PB2(SS/OC1B)</text>
<text x="86.4" y="136.4">A</text>
<text x="132.2" y="133.8">VCC</text>
<text x="86.4" y="138.9">PB1(OC1A)</text>
<text x="104.2" y="144">LCD-16X2SILK</text>
<text x="38" y="149.1">VCC</text>
<text x="37.7" y="151.6">GND</text>
<text x="86.4" y="152.9">SG1</text>
<text x="132.2" y="154.1">PC4(ADC4/SDA)</text>
<text x="71.2" y="161.8">PD0(RXD)</text>
<text x="92.8" y="159.2">F/CM12P</text>
<text x="149.9" y="156.7">IC1</text>
<text x="162.6" y="161.8">GND</text>
<text x="114.4" y="164.3">GND</text>
<text x="129.6" y="171.9">VCC</text>
<text x="150" y="171.9">VCC</text>
<text x="170.2" y="171.9">VCC</text>
<text x="45.8" y="177">VCC</text>
<text x="56" y="174.5">U$2</text>
<text x="82.5" y="177">PB3(MOSI/OC2)PB0(TINY8)</text>
<text x="88.3" y="179.5">PB4(MISO)PB1(TINY8)</text>
<text x="89.5" y="182.1">PB5(SCK)PB2(TINY8)</text>
<text x="101.3" y="184.6">PB3(ADC3)</text>
<text x="129.6" y="184.6">PD7(AIN1)</text>
<text x="149.9" y="184.6">PD6(AIN0)</text>
<text x="170.2" y="184.6">PB6(XTAL1/TOSC1)</text>
<text x="45.8" y="189.7">GND</text>
<text x="85.5" y="189.7">PC6(/RESET)PB5(TINY8)</text>
<text x="101.3" y="187.2">PB4(ADC2)</text>
<text x="56" y="194.8">ATTINY13DIP</text>
<text x="68.7" y="207.5">GND</text>
<text x="68.7" y="217.6">VCC</text>
<text x="127.1" y="217.6">GND</text>
<text x="147.4" y="217.6">GND</text>
<text x="167.7" y="217.6">GND</text>
</g>
<text font-size="2.5" fill="#c90d0c" x="163.7" y="153.4">DS1307</text>
<g font-size="2.1" fill="#808080">
<text x="27.9" y="26.8">1</text>
<text x="27.9" y="29.4">2</text>
<text x="90.6" y="26.8">1</text>
<text x="96.4" y="27.9">PC6(/RESET)</text>
<text x="118.7" y="27.9">PC0(ADC0)</text>
<text x="132.5" y="29.4">24</text>
<text x="132.5" y="26.8">23</text>
<text x="187" y="26.8">1</text>
<text x="187" y="29.4">2</text>
<text x="27.9" y="31.9">3</text>
<text x="27.9" y="34.5">4</text>
<text x="91.4" y="31.9">20</text>
<text x="92.5" y="34.5">7</text>
<text x="96.4" y="35.6">VCC</text>
<text x="96.4" y="33">AVCC</text>
<text x="118.7" y="35.6">PC3(ADC3)</text>
<text x="118.7" y="33">PC2(ADC2)</text>
<text x="118.7" y="30.5">PC1(ADC1)</text>
<text x="132.5" y="34.5">26</text>
<text x="132.5" y="31.9">25</text>
<text x="187" y="31.9">3</text>
<text x="187" y="34.5">4</text>
<text x="27.9" y="37">5</text>
<text x="27.9" y="39.5">6</text>
<text x="113.7" y="38.1">PC4(ADC4/SDA)</text>
<text x="114" y="40.6">PC5(ADC5/SCL)</text>
<text x="132.5" y="39.5">28</text>
<text x="132.5" y="37">27</text>
<text x="187" y="37">5</text>
<text x="187" y="39.5">6</text>
<text x="27.9" y="42.1">7</text>
<text x="27.9" y="44.6">8</text>
<text x="27.9" y="47.1">9</text>
<text x="91.4" y="42.1">21</text>
<text x="96.4" y="43.2">AREF</text>
<text x="187" y="42.1">7</text>
<text x="187" y="44.6">8</text>
<text x="187" y="47.1">9</text>
<text x="27.9" y="49.7">10</text>
<text x="27.9" y="52.2">11</text>
<text x="92.5" y="52.2">9</text>
<text x="96.4" y="53.3">PB6(XTAL1/TOSC1)</text>
<text x="119.8" y="50.8">PD0(RXD)</text>
<text x="120.1" y="53.3">PD1(TXD)</text>
<text x="132.5" y="52.2">3</text>
<text x="132.5" y="49.7">2</text>
<text x="185.8" y="49.7">10</text>
<text x="186" y="52.2">11</text>
<text x="27.9" y="54.7">12</text>
<text x="27.9" y="57.3">13</text>
<text x="27.9" y="59.8">14</text>
<text x="91.4" y="57.3">10</text>
<text x="96.4" y="58.4">PB7(XTAL2/TOSC2)</text>
<text x="119.7" y="58.4">PD3(INT1)</text>
<text x="119.7" y="55.9">PD2(INT0)</text>
<text x="132.5" y="59.8">6</text>
<text x="132.5" y="57.3">5</text>
<text x="132.5" y="54.7">4</text>
<text x="185.8" y="54.7">12</text>
<text x="185.8" y="57.3">13</text>
<text x="185.8" y="59.8">14</text>
<text x="116.9" y="61">PD4(XCK/T0)</text>
<text x="121.8" y="63.5">PD5(T1)</text>
<text x="132.5" y="64.9">12</text>
<text x="132.5" y="62.4">11</text>
<text x="119.6" y="68.6">PD7(AIN1)</text>
<text x="119.6" y="66">PD6(AIN0)</text>
<text x="132.5" y="67.4">13</text>
<text x="118.7" y="76.2">PB1(OC1A)</text>
<text x="120.9" y="73.7">PB0(ICP)</text>
<text x="132.5" y="77.6">16</text>
<text x="132.5" y="75.1">15</text>
<text x="132.5" y="72.5">14</text>
<text x="114.1" y="81.3">PB3(MOSI/OC2)</text>
<text x="115.3" y="78.7">PB2(SS/OC1B)</text>
<text x="119" y="83.8">PB4(MISO)</text>
<text x="132.5" y="82.7">18</text>
<text x="132.5" y="80.1">17</text>
<text x="90.6" y="85.2">8*2</text>
<text x="96.4" y="86.4">GND</text>
<text x="120.1" y="86.4">PB5(SCK)</text>
<text x="132.5" y="85.2">19</text>
<text x="27.9" y="95.4">1</text>
<text x="27.9" y="92.8">2</text>
<text x="27.9" y="90.3">3</text>
<text x="27.9" y="100.5">3</text>
<text x="106.6" y="101.6">VSS</text>
<text x="27.9" y="105.5">1</text>
<text x="27.9" y="103">2</text>
<text x="106.6" y="104.1">VDD</text>
<text x="106.6" y="106.6">VO</text>
<text x="154" y="103">1</text>
<text x="154" y="105.5">2</text>
<text x="159.9" y="104.1">VDD</text>
<text x="159.9" y="106.6">DAT</text>
<text x="106.6" y="111.7">R/W</text>
<text x="106.6" y="109.2">RS</text>
<text x="154" y="108.1">3</text>
<text x="154" y="110.6">4</text>
<text x="159.9" y="109.2">N.C.</text>
<text x="159.9" y="111.7">GND</text>
<text x="106.6" y="116.8">DB0</text>
<text x="106.6" y="119.3">DB1</text>
<text x="106.6" y="114.3">E</text>
<text x="106.6" y="121.9">DB2</text>
<text x="106.6" y="124.4">DB3</text>
<text x="106.6" y="127">DB4</text>
<text x="106.6" y="129.5">DB5</text>
<text x="157.2" y="128.9" transform="rotate(-90 157.2 128.9)">1</text>
<text x="162.3" y="128.9" transform="rotate(-90 162.3 128.9)">2</text>
<text x="169.9" y="128.9" transform="rotate(-90 169.9 128.9)">8</text>
<text x="106.6" y="137.1">A</text>
<text x="106.6" y="132">DB6</text>
<text x="106.6" y="134.6">DB7</text>
<text x="158.3" y="136.2" transform="rotate(-90 158.3 136.2)">X1</text>
<text x="163.4" y="136.2" transform="rotate(-90 163.4 136.2)">X2</text>
<text x="106.6" y="139.7">K</text>
<text x="148.9" y="141.1">6</text>
<text x="154.8" y="142.2">SCL SQW/OUT</text>
<text x="171" y="138" transform="rotate(-90 171 138)">VCC</text>
<text x="175.1" y="141.1">7</text>
<text x="35.5" y="148.7">2</text>
<text x="148.9" y="146.2">5</text>
<text x="154.8" y="147.3">SDA</text>
<text x="165.1" y="147.3">VBAT</text>
<text x="175.1" y="146.2">3</text>
<text x="35.5" y="151.3">1</text>
<text x="163.4" y="151.8" transform="rotate(-90 163.4 151.8)">GND</text>
<text x="84.9" y="161.4">+</text>
<text x="89.4" y="161.4">-</text>
<text x="162.3" y="157.6" transform="rotate(-90 162.3 157.6)">4</text>
<text x="54.4" y="176.6">8</text>
<text x="58.3" y="177.8">VCC</text>
<text x="65.7" y="177.8">PB0(MOSI)</text>
<text x="79.2" y="179.2">6</text>
<text x="79.2" y="176.6">5</text>
<text x="60.5" y="182.8">PB2(SCK/ADC1)</text>
<text x="65.4" y="185.4">PB3(ADC3)</text>
<text x="65.7" y="180.3">PB1(MISO)</text>
<text x="79.2" y="181.7">7</text>
<text x="79.2" y="184.2">2</text>
<text x="54.4" y="189.3">4</text>
<text x="58.3" y="190.5">GND</text>
<text x="65.2" y="190.5">PB5(NRES)</text>
<text x="65.4" y="187.9">PB4(ADC2)</text>
<text x="79.2" y="189.3">1</text>
<text x="79.2" y="186.8">3</text>
<text x="66" y="209.6">4</text>
<text x="66" y="207.1">5</text>
<text x="66" y="214.7">2</text>
<text x="66" y="212.2">3</text>
<text x="66" y="217.3">1</text>
</g>
</svg>
